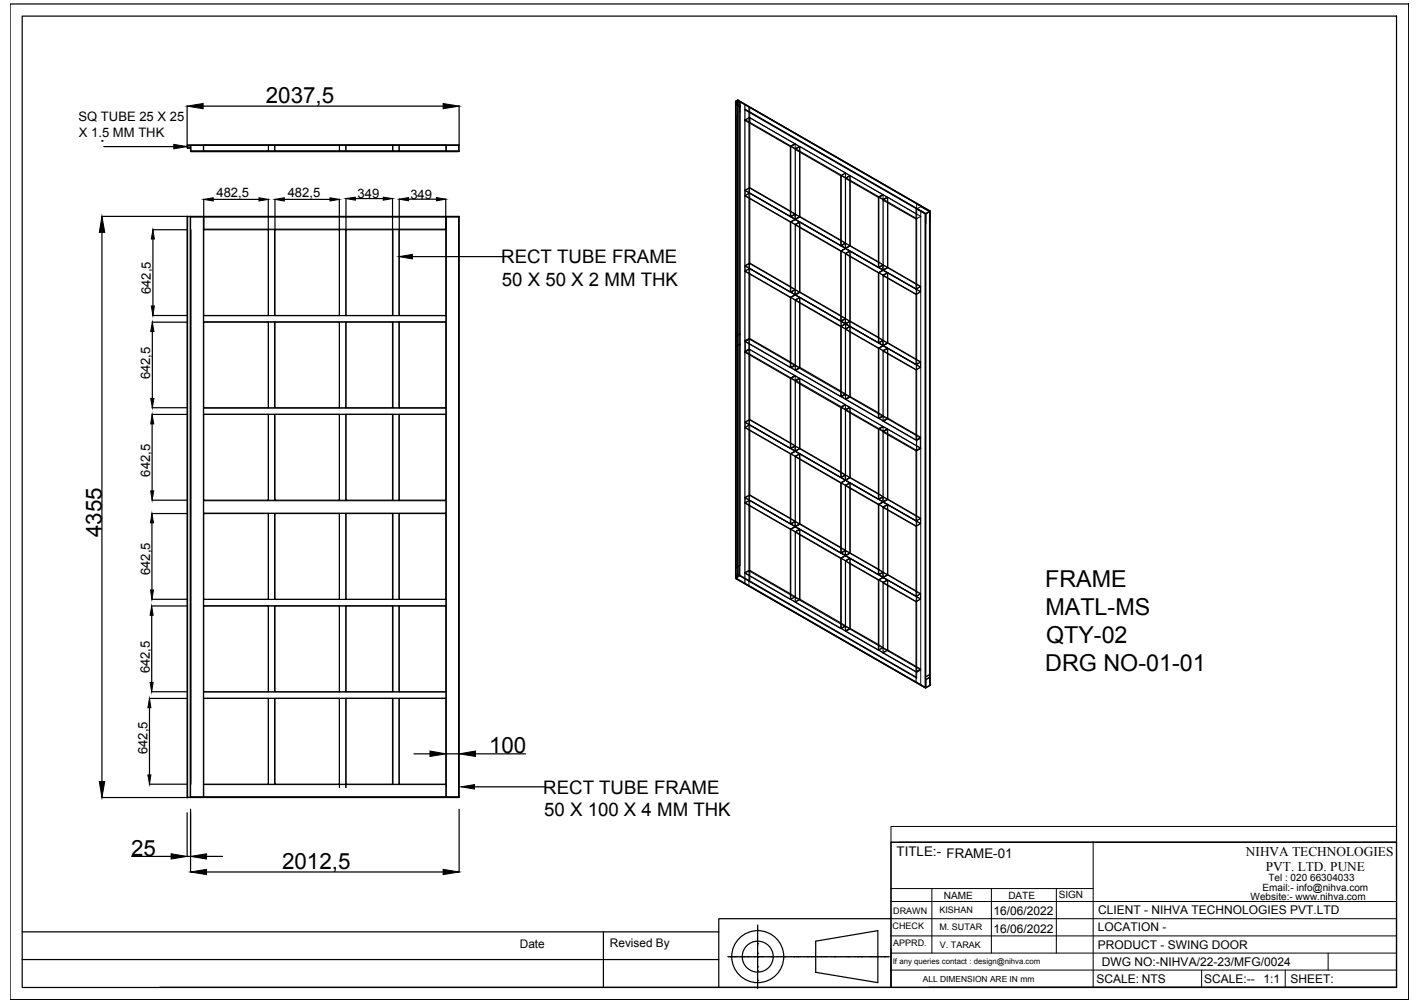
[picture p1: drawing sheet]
<svg xmlns="http://www.w3.org/2000/svg" width="297mm" height="210mm" viewBox="0 0 297 210" stroke-linecap="round" stroke-linejoin="round" font-family="sans-serif">
<!-- layer: 0 -->
<g fill="none" stroke="#000" stroke-width=".25">
<path d="M2.1 .8h292.6v208.4h-292.6zM4.6 3.4h287.5v203.3h-287.5zM21.7 30.7h14.7M39.1 22.2v8.1M39.2 30.4v.5h.6v-.5h56.2v1.3M39.2 30.3l56.8 .1M39.2 31h.7v.7M39.3 30.3l-.1 .1M39.8 30.4h-.7l.2 .6M39.9 31.7h56.1M42.5 22.2h50.2M96 31.6v.1"/>
<path d="M96 22.2v8.1M153.9 21.8v99.2l39.6 22.9v-99.2h.2M153.9 21.2v.5M153.9 21.8l.9 .6M153.9 21.2l.4-.3-.3 .3 .3 .2 .4-.2 39.8 23-.8 .5M153.9 21.2l.4 .3-.4 .2zM153.9 21.2h.1M153.9 21.7l.9 .6M153.9 21.7v.1M154.3 21h.1M154.3 20.9l40.2 23.2v99.3M154.3 21l.4 .2"/>
<path d="M154.3 21v.4M155.8 22v17.8l9.5 5.5v-14.6l-9.5-5.5M155.8 22.8l37.9 21.9M155.8 23l37.7 21.7M156.8 24.6v14.7l-1 .5M156.8 39.3l8.5 4.9M166.4 31.3l9.5 5.5v14.6l-9.5-5.5zM167.3 31.8v13.5l-.9 .6M176.9 37.3l6.9 4v14.7l-6.9-4zM177.8 37.9v13.5l-.9 .6M21.3 45.3h17.8M21.3 48.6v115"/>
<path d="M31.9 48.1h7.2M32 50v14M39.2 45.3v121.6h-17.9M39.9 45.4h56.1v121.4h-56.1zM39.9 45.3h-.7v121.6h.7M42.6 41.7v6.4h13.5v17.9h-13.5v-20.6M44.6 41.7h9.6M56.1 41.7v6.3M57.5 48.1h13.5v17.9h-13.5zM57.5 41.7v6.3M59.5 41.7h9.5M71 41.7v6.3"/>
<path d="M72.4 48.1h9.7v17.9h-9.7zM72.4 41.5v6.5M74.3 41.6h5.9M82.1 41.5v6.5M83.5 41.6v6.4M85.5 41.7h5.8M86.3 53.7h18.8M93.2 41.6v24.4h-9.7v-17.9h9.7M96 45.4v-.1v121.6v-.1M96 45.3l-56.1 .1M155.8 56.8l9.5 5.5v14.6l-9.5-5.5zM155.8 41l9.5 5.5v14.6l-9.5-5.5z"/>
<path d="M156.8 41.6v13.5l-1 .5M156.8 57.3v13.6l-1 .5M156.8 55.1l8.5 4.9M166.4 47.1l9.5 5.5v14.6l-9.5-5.5zM167.3 47.6v13.5l-.9 .6M167.3 45.3l8.6 5M176.9 53.1l6.9 4v14.6l-6.9-3.9zM177.8 53.7v13.5l-.9 .6M177.8 51.4l6 3.4M184.7 57.7l6.9 3.9v14.7l-6.9-4zM185.7 42.4v13.6l-1 .5M185.7 58.2v13.5l-1 .6"/>
<path d="M185.7 56l5.9 3.4M191.6 43.6v16.9l-6.9-4v-14.6l6.9 3.9M193.7 44.7v99.3M194.4 46.3l.1-2-.8 .5v2M194.5 44.1v99.4l-.8 .5M31.8 67.4h7.3M31.9 69.4v14M31.9 66h7.2M42.6 67.4h13.5v17.9h-13.5zM57.5 67.4h13.5v17.9h-13.5zM72.4 67.4h9.7v17.9h-9.7zM83.5 67.4h9.7v17.9h-9.7z"/>
<path d="M155.8 73.7l9.5 5.5v14.6l-9.5-5.5zM156.8 74.3v13.5l-1 .5M156.8 70.9l8.5 4.9M166.4 62.9l9.5 5.5v14.6l-9.5-5.5zM166.4 79.8l9.5 5.5v14.6l-9.5-5.5zM167.3 63.4v13.5l-.9 .6M167.3 61.1l8.6 5M167.3 76.9l8.6 5M176.9 68.9l6.9 4v14.6l-6.9-3.9zM177.8 69.5v13.5l-.9 .6M177.8 67.2l6 3.4M184.7 73.5l6.9 3.9v14.7l-6.9-4z"/>
<path d="M185.7 74v13.5l-1 .6M185.7 71.7l5.9 3.5M31.8 85.3h7.3M31.8 86.7h7.3M31.8 88.7v14M42.6 86.7h13.5v18h-13.5zM57.5 86.7h13.5v18h-13.5zM72.4 86.7h9.7v18h-9.7zM83.5 86.7h9.7v18h-9.7zM155.8 89.5l9.5 5.5v14.6l-9.5-5.5zM156.8 90.1v13.5l-1 .5M156.8 87.8l8.5 4.9"/>
<path d="M166.4 95.6l9.5 5.5v14.6l-9.5-5.5zM167.3 80.3v13.5l-.9 .6M167.3 96.1v13.5l-.9 .6M167.3 93.8l8.6 5M176.9 85.8l6.9 4v14.7l-6.9-4zM177.8 86.4v13.5l-.9 .6M177.8 83l6 3.4M177.8 99.9l6 3.4M184.7 90.4l6.9 3.9v14.7l-6.9-3.9zM185.7 91v13.5l-1 .6M185.7 87.5l5.9 3.5M31.8 109.4v14.1"/>
<path d="M31.8 107.5h7.3M31.8 104.7h7.3M42.6 107.5h13.5v17.9h-13.5zM57.5 107.5h13.5v17.9h-13.5zM72.4 107.5h9.7v17.9h-9.7zM83.5 107.5h9.7v17.9h-9.7zM156.8 103.6l8.5 4.9M156.8 105.9v15.7M166.4 111.4l9.5 5.5v14.6l-9.5-5.5zM167.3 111.9v13.5l-.9 .6M167.3 109.6l8.6 5M176.9 117.4l6.9 4v14.6l-6.9-3.9z"/>
<path d="M176.9 101.6l6.9 4v14.7l-6.9-4zM177.8 102.2v13.5l-.9 .6M177.8 118v13.5l-.9 .6M177.8 115.7l6 3.4M184.7 106.2l6.9 3.9v14.7l-6.9-4zM185.7 106.8v13.5l-1 .5M185.7 104.5l5.9 3.4M31.7 126.8h7.4M31.7 128.8v14M31.8 125.4h7.3M42.6 126.8h13.5v18h-13.5zM57.5 126.8h13.5v18h-13.5z"/>
<path d="M72.4 126.8h9.7v18h-9.7zM83.5 126.8h9.7v18h-9.7zM153.9 121.1l39.7 22.9M153.9 121h.1M155.8 122.2v-16.9l9.5 5.5v14.6l-9.5-5.5 1-.5 8.5 4.9M167.3 125.4l8.6 5M177.8 131.5l6 3.4M184.7 136.6v-14.6l6.9 3.9v16.9M184.7 136.6l6.9 4M185.7 122.5v13.5l-1 .6M185.7 120.3l5.9 3.4M185.7 136l5.9 3.5"/>
<path d="M31.2 146.2h7.9M31.3 148.1v14.1M31.7 144.8h7.4M57.5 146.2h13.5v17.9h-13.5zM72.4 146.2h9.7v17.9h-9.7zM83.5 146.2h9.7v17.9h-9.7zM86.6 157.8h3.3M93.3 157.6v.2h2.8v-.2M99.5 157.8h10.4M193.5 143.9h.2M193.7 142.3l.8-.5v1.6l-.8 .5zM27.5 179.2h8.3"/>
<path d="M31.2 164.1h7.9M39.1 170.1v9.2M39.1 179.2h.8M39.9 166.8l56.1 .1M39.9 169.4v13.1M42.6 164.1h13.5v-17.9h-13.5v20.6M43.2 179.2h3.4M96 169.4v13.1M99.3 164.7h14.6M186.4 176.3h105.7v30.3h-105.7zM4.6 195h145.8M43.2 182.5h49.5"/>
<path d="M126.2 195v11.7M158.5 199.5h.1M158.5 199.2v.3M158.5 198.4v.3M158.5 197.5h.1M158.5 196.4v1.1M158.5 195.5v.3M158.5 194.7h.1M158.5 193.6v.2M158.5 193.9v.7M158.5 194.7v.8M158.5 195.9v.4"/>
<path d="M158.5 197.6v.7M158.5 198.7v.5M158.5 199.5v.8M170.6 197l13-2.2v10.8l-13-2.1zM186.4 192.3h-36v14.3h-117M4.6 200.8h145.8M150.4 206.6h36M152.3 200.2h.1M152.4 200.2h.2M152.7 200.2h.1M152.7 200.2h.8M153.5 200.2h.1"/>
<path d="M153.6 200.2h.7M154.4 200.2h1.1M155.5 200.2h.1M155.6 200.2h.7M156.4 200.2h.1M156.4 200.2h.3M156.7 200.2h.5M157.2 200.2h.3M157.6 200.2h.7M158.4 200.2h.1M158.4 200.2h.8M158.5 206v.3"/>
<path d="M158.5 205.2h.1M158.5 204v.3M158.5 203.2v.3M158.5 203.2h.1M158.5 202.3h.1M158.5 201.2v.3M158.5 200.3h.1M158.5 200.4v.8M158.5 201.5v.8M158.5 202.4v.7M158.5 203.5v.5M158.5 204.4v.7"/>
<path d="M158.5 205.2v.8M158.5 206.4v.5M159.2 200.2h.1M159.2 200.2h.3M159.5 200.2h.8M160.4 200.2h.7M161.2 200.2h.1M161.2 200.2h.8M162 200.2h.3M162.4 200.2h.4M162.9 200.2h.3M163.2 200.2h.8"/>
<path d="M164 200.2h.1M164.1 200.2h.7M164.9 200.2h.3M165.2 200.2h.5M165.7 200.2h.3M166 200.2h.1M166.1 200.2h.7M166.9 200.2h.1M166.9 200.2h.8M167.7 200.2h1.1M168.9 200.2h.1M168.9 200.2h.8"/>
<path d="M169.7 200.2h.1M169.7 200.2h.8M170.5 200.2h.3M170.9 200.2h.7M171.7 200.2h.1M171.7 200.2h.8M172.5 200.2h.1M172.6 200.2h.2M172.9 200.2h.8M173.7 200.2h.8M174.5 200.2h.1M174.6 200.2h1.1"/>
<path d="M175.7 200.2h.5M176.2 200.2h.3M176.6 200.2h.7M177.4 200.2h.1M177.4 200.2h.8M178.2 200.2h.3M178.5 200.2h.5M179.1 200.2h.2M179.4 200.2h.1M179.4 200.2h.8M180.2 200.2h.1M180.2 200.2h.8"/>
<path d="M181 200.2h1.1M182.2 200.2h.1M182.2 200.2h.8M183 200.2h.1M183.1 200.2h.7M183.9 200.2h.3M184.2 200.2h.8M185 200.2h.1M185.1 200.2h.7M185.9 200.2h.1M194.3 206.6h97.8"/>
<circle cx="158.5" cy="200.2" r="5.4"/>
<circle cx="158.5" cy="200.2" r="3.2"/>
</g>
<g fill="none" stroke="#000" stroke-width=".21">
<path d="M39.1 30.4h.1M39.8 30.4h56.2M39.9 31.6h56.1M39.9 30.4v.6M39.9 31.7h56.1M39.9 30.4v1.2M42.5 30.4v1.2M42.6 30.4h14.8v1.3M42.6 30.3v1.4M56.1 30.3v1.4M56.2 30.4v1.3M57.5 30.3v1.4"/>
<path d="M57.5 30.4h13.5M71 30.3v1.4M71 30.4h1.3v1.3h-1.3zM72.4 30.3v1.4M72.4 30.4h9.7M82.1 30.3v1.4M83.5 30.4v1.3M83.5 30.3v1.4M93.2 30.4h-11v1.3M93.2 30.3v1.4M93.4 30.4v1.2M95.9 30.4v1.2"/>
<path d="M153.9 21.7v98.8M153.9 23.9v-2.1l.4-.2v99.1M153.9 21.2v99.3l.4 .3v-.1M153.9 21.8l.9 .5M153.9 21.7v99.2M154 21.2v99.3l.3-.2 .4 .2v-99.3M154.3 20.9v99.4l-.4 .2M154.3 20.9l40.2 23.2M154.4 21v99.2M154.8 21.3v2.2M154.8 21.3l-.5 .3v-.2M154.8 21.3l39.7 23"/>
<path d="M154.8 21.4v48.4l-.8 .5v-46.3M155.8 25l9.6 5.6 .9-.5M155.8 22.9l37.9 21.9M155.8 39.8v1.2M155.9 39.9l9.5 5.5 .9-.5M156.7 24.6l-.9 .6 1-.6M156.7 24.5l9.7 5.6M156.7 22.3v48.6l-.9 .4M156.8 39.4l-.9 .5v1M156.8 22.5v3.3M165.3 30.7l1.1-.6 .8 .6v14.6M165.4 30.7l1 .5v-1l-1 .5v14.6"/>
<path d="M165.5 30.6l.8-.5 .9 .5-.8 .5zM166.4 31.1l.8-.5 17.4 10.1-.8 .5zM167.2 30.7l-.8 .6 .9-.6v1.1M167.3 30.7l9.6 5.5-1 .6M176 36.8l.9 .5v-1.1l.9 .6v14.6M176.9 36.2l-.9 .6v14.6M177.8 37.9v-1.1l-.9 .5 .9-.5 6.9 4-.9 .5M39.1 45.3l56.9 .1v121.4l-56.9 .1M39.2 45.3v121.6M39.8 45.3v121.6M39.9 45.4h56.1M39.9 48.1v56.6"/>
<path d="M42.5 45.4v59.3M42.5 47.9h14.9M57.5 47.9h24.6M71 48.1h1.3v17.9h-1.3zM82.2 48.1h1.3v17.9h-1.3zM82.2 47.9h11.2M93.4 45.4v59.3M95.9 48.1v56.6M96 47.9h.1M155.8 41l1-.6v1.2M155.8 55.6v1.2l1-.6v1.1M155.9 40.9l.9-.5 9.5 5.5-.9 .5z"/>
<path d="M155.9 55.7l9.5 5.5 .9-.6M155.9 56.7l.9-.5 9.5 5.5-.9 .5zM156.8 40.4v-1l9.5 5.5v1M156.8 56.2v-1.1l9.5 5.5v1.1M156.8 55.1l-.9 .6v1M156.8 40.4l9.6 5.5-1.1 .6M156.8 56.2l9.6 5.5-1.1 .6M165.3 44.2l1.1 .6-1.1 .5M165.3 60l1.1 .6-1.1 .5M165.4 45.3l1 .6 .8-.6M165.4 45.4l1-.5 .8 .5-.8 .5zM165.4 46.5l1 .6 .9-.6v1.1"/>
<path d="M165.4 46.4l1-.5 .8 .5-.8 .6zM165.4 45.3l1-.5 .8 .5M166.4 45.9h.1M166.4 47l.9-.5 9.5 5.5-.9 .5zM167.2 46.5l-.8 .5M167.3 46.5l9.6 5.5-1 .6M175.9 50.3l1 .5-1 .6M176 52.6l.9 .5 .9-.5 6.9 3.9-.9 .6M176 51.4l.9 .5 .9-.5M176 51.5l.9-.6 .9 .6-.9 .5zM176 52.5l.9-.5 .9 .5-.9 .5zM176 52.6l.9-.6 .9 .6v14.6l-.9-.5-.9 .5z"/>
<path d="M176 51.4l.9-.5 .9 .5M176.8 50.9l-.9 .5-9.5-5.5 .9-.5 9.5 5.5v1.1M176.9 53l.9-.4v1.1M176.9 52h.1M176.9 53.1l.9-.6 6.9 4-.9 .6zM177.8 51.5l-.9 .5 6.9 4 .9-.6M177.8 51.5l6.9 3.9v1.1M183.8 54.8l.9 .6-.9 .6M183.8 41.3l.9 .6 1-.6v1.1M183.8 56l.9 .5 1-.5M183.8 56l.9-.5 1 .5-1 .5zM183.8 57.1l.9-.6 1 .6-1 .5z"/>
<path d="M183.8 57.1l.9 .5 1-.5M183.8 57.1l.9-.5 1 .5v14.6l-1-.5-.9 .5zM183.9 41.2l.8-.5 .9 .5-.8 .5zM184.7 55.4l1 .6v-14.7l-1-.5-.9 .5v14.7M184.7 57.6v.1l1-.6v1.1M184.7 56.5h.1M184.7 40.8v1l1-.5M184.7 55.4l-.9 .6M185.7 57.1l6.9 3.9-.9 .6-6.9-4 .9-.5 6.9 4-1 .5M191.6 59.4l1 .5-1 .6M191.8 42.7v49.4l.8-.5v-47.5M191.8 43.7l.8-.4 1.8 1-.8 .5z"/>
<path d="M191.8 43.7l1.9 1M192.6 45.3l-6.9-4-.9 .4 7 4M192.6 45.4l-1 .4M193.5 45.8l.2 .1M193.6 44.8v48.3M194.4 44.3v48.4M194.5 44.2v99.2M56.2 67.4h1.2v17.9h-1.2zM56.2 66v-17.9h1.2v17.9l-14.8 .1v1.2h14.8M57.5 66.1h24.6M57.5 67.3h24.6M71 67.4h1.3v17.9h-1.3z"/>
<path d="M82.2 67.4h1.3v17.9h-1.3zM82.2 66.1h11v1.2h-9.7M82.2 67.3h1.3M154 70.4l.8-.5v2.1l-.8 .5zM154 72.5l.8-.4v46.2l-.8 .5zM155.8 71.4l.9-.5v2.2l-.9 .4zM155.9 71.5l9.5 5.4 .9-.4-9.6-5.5v2.1l9.6 5.5-.9 .5-9.5-5.5 .8-.5M156.7 71l-.8 .5v2.1M156.8 74.3v-1.2l-1 .5 .9-.5v49.4M156.8 73.1l9.6 5.5M165.3 75.8l1.1 .6-1.1 .5M165.4 61.1v-14.6l1-.5 .8 .5v14.6"/>
<path d="M165.4 61.1l1 .6 .8-.6M165.4 61.2l1 .5 .8-.5M165.4 62.2l1-.5 .8 .5-.8 .6zM165.4 61.2l1-.6 .8 .6M165.4 62.3l1 .5 .8-.5M165.4 62.3l1-.5 .8 .5v14.6l-.8-.5-1 .5zM165.4 76.9l1 .6 .8-.6M165.4 79.2l1 .5 .8-.5M165.4 61.1l1-.5 .8 .5M165.5 77l.8-.5 .9 .5-.8 .5zM165.5 79.1l.8-.5 .9 .5-.8 .5zM166.4 62.8l.9-.5v1.1"/>
<path d="M166.4 61.7h.1M166.4 78.7v1.1l.9-.6v1.1M166.4 78.7l.8 .5v14.6M166.4 78.7l-1 .5v14.6M166.4 78.7l-1.1 .5M166.4 62.8l.9-.5 9.5 5.5-.9 .5zM166.4 77.5l.8-.4 9.6 5.5-.8 .4zM167.3 62.3l9.6 5.5-1 .6M175.9 66.1l1 .5-1 .6M176 68.3v-1l.9-.6 .9 .6v1v-1l6.9 3.9v1.1M176 67.2l.9 .5 .9-.5M176 67.3l.9 .5v1"/>
<path d="M176 68.3l.9-.5 .9 .5-.9 .5zM176 68.4l.9 .5 .9-.5 6.9 3.9M176 68.4l.9-.6 .9 .6v14.6l-.9-.5-.9 .5zM176.8 67.8v-1.1l-9.5-5.5-.9 .5 9.5 5.5v1.1M176.8 66.7l-.9 .5M176.9 67.8l.9-.5-.9 .5v1.1M176.9 68.8l.9-.4v1.1M176.9 67.8h.1M176.9 67.8l6.9 4 .9-.6M176.9 68.9l.9-.6 6.9 4-.9 .5zM183.8 70.6l.9 .6-.9 .5M183.8 71.7l.9 .6 1-.6"/>
<path d="M183.8 71.8l.9-.5 1 .5-1 .5zM183.8 72.9l.9 .6 1-.6v1.1M183.8 72.8l.9-.5 1 .5-1 .5zM183.8 72.9l.9-.5 1 .5v14.6l-1-.5-.9 .5zM184.7 72.3h.1M184.7 72.3l-.9 .6M185.7 72.9l-1 .4M185.7 72.9l6.9 3.9M191.6 75.2l1 .5-1 .6M191.7 60.5l-6.9-4 .9-.5 6.9 4v1M192.6 60l-.9 .5v1.1M192.6 76.8v-1l-6.9-4-.9 .5 6.9 4v1.1"/>
<path d="M192.6 76.8l-.9 .6-6.9-4 .9-.5 6.9 4-1 .5M192.6 75.8l-.9 .5M57.4 85.4h-14.8v1.3h14.8v18h-1.2v-18M57.5 86.7h24.6M57.5 85.4h24.6M71 86.7v18h1.3v-18M82.2 85.4h11v1.3h-11v18h1.3v-18M155.8 88.3v1.2l1-.6v1.2M155.9 88.4l9.5 5.5 .9-.6M155.9 89.4l.9-.5 9.5 5.5-.9 .5zM156.8 88.9v-1l9.5 5.4v1.1M156.8 87.9l-.9 .5v1"/>
<path d="M156.8 88.9l9.6 5.5-1.1 .6M165.3 92.7l1.1 .6-1.1 .5M165.4 93.8l1 .6 .8-.6M165.4 93.9l1-.5 .8 .5-.8 .5zM165.4 94.9l1-.5 .8 .5-.8 .6zM165.4 95l1 .5 .8-.5M165.4 95l1-.5 .8 .5v14.6l-.8-.5-1 .5zM165.4 93.8l1-.5 .8 .5M166.4 95.5l.9-.5v1.1M166.4 94.4h.1M166.4 95.5l.9-.5 9.5 5.5-.9 .5zM167.3 95l9.6 5.5-1 .6"/>
<path d="M175.9 81.9l1 .5-1 .6M175.9 98.8l1 .5-1 .6M176 83l.9 .5 .9-.5M176 85.3l.9 .5 .9-.5 6.9 4M176 99.9l.9 .5 .9-.5M176 100l.9-.6 .9 .6-.9 .5zM176 83l.8-.4 .9 .5-.8 .5zM176 85.2l.8-.5 .9 .5-.8 .5zM176.8 84.7l-.8 .4-9.6-5.5 .8-.5 9.7 5.6M176.8 99.4l-.9 .5-9.5-5.5 .9-.5 9.5 5.5v1.1M176.9 85.8l.9-.5v1.1M176.9 84.7l-1 .6"/>
<path d="M176.9 85.8v-1.1l.9 .6v14.6M176.9 84.7l-.9 .6v14.6l.9-.5 .9 .5M176.9 85.8h.1M176.9 83.6l.9-.5 6.8 4-.8 .5zM176.9 85.7l.9-.5 6.8 4-.8 .5zM177.8 100l-.9 .5 6.9 4 .9-.5M177.8 100l6.9 4v1M183.8 86.4l.9 .6-.9 .5M183.8 87.5l.9 .6 1-.6M183.8 89.8l.9 .6 1-.6v1.2M183.9 87.6l.8-.4 .9 .5-.8 .4zM183.9 89.7l.8-.5 .9 .5-.8 .5z"/>
<path d="M184.7 89.3l1 .5v14.7M184.7 89.3l-.9 .5v14.7l.9-.5M184.7 89.3l-.9 .5M184.7 89.3v1l1-.5M185.7 89.8l-.9 .4 6.9 4 .8-.4v-2.2l-6.8-3.9-.9 .5 6.9 3.9M185.7 89.8l6.9 4M191.6 91l1 .5-1 .6M191.8 92.2l.8-.5v2.1l-.8 .5zM192.5 91.6l-.8 .5v2.1M192.6 93.9l-1 .4M192.6 93.9l-.8 .4v47.6l-37.1-21.4-.4 .2-.3-.2M192.6 93.9v49.4"/>
<path d="M193.6 93.2v2.1M194.4 94.9v46.3l-.8 .4v-46.2M194.4 92.7v2.2M39.9 104.8v2.6M39.9 107.5v56.6M42.5 104.8v2.6M42.5 107.5v59.3M56.2 107.5h1.2v17.9h-1.2zM56.2 107.4h1.2M57.4 104.8h-14.8v2.6h13.5M57.5 107.4h24.6M57.5 104.8h24.6"/>
<path d="M71 107.5h1.3v17.9h-1.3zM82.2 107.5h1.3v17.9h-1.3zM82.2 104.8h11v2.6h-9.7M82.2 107.4h1.3M93.4 104.8v2.6M93.4 107.5v59.3M95.9 104.8v2.6M95.9 107.5v56.6M153.9 118.9l.9-.6v2.2l37 21.3M155.8 104.1v1.2l1-.6v1.2M155.9 104.2l9.5 5.5 .9-.6M155.9 105.2l.9-.5 9.5 5.5-.9 .5z"/>
<path d="M156.6 119.4l20.2 11.7-.8 .5-20.2-11.7M156.7 119.4l-.9 .4M156.8 103.7l9.5 5.4v1.1M156.8 103.7l-.9 .5v1M156.8 103.7v1M156.8 104.7l9.6 5.5-1.1 .6M165.3 108.5l1.1 .6-1.1 .5M165.4 109.6l1 .6 .8-.6M165.4 109.7l1-.5 .8 .5-.8 .5zM165.4 110.8l1 .6 .9-.6v1.1M165.4 110.7l1-.5 .8 .5-.8 .6zM166.4 110.2h.1"/>
<path d="M166.4 110.3l-1 .5v14.6M166.4 110.3l.8 .5v14.6M166.4 111.3l.9-.5 9.5 5.5-.9 .5zM167.2 110.8l-.8 .5M167.3 110.8l9.6 5.5-1 .6M175.9 114.6l1 .5-1 .6M176 101l.9-.5 .9 .5-.9 .5zM176 101.1l.9-.6 .9 .6v14.6l-.9-.5-.9 .5zM176 115.7l.9 .5 .9-.5M176 115.8l.9-.6 .9 .6-.9 .5zM176 116.9l.9 .5 .9-.5v1.1M176 116.8l.9-.5 .9 .5-.9 .5z"/>
<path d="M176 116.9l.9-.6 .9 .6v14.6l-.9-.5-.9 .5zM176 101.1l.9 .5M176.8 115.2l-.9 .5-9.5-5.5 .9-.5 9.5 5.5v1.1M176.9 101.6l.9-.5 6.9 4-.9 .5M176.9 101.6l.9-.5v1.1M176.9 100.5h.1M176.9 117.4l.9-.5 6.9 3.9-.9 .6M176.9 116.3h.1M176.9 101.5v.1M176.9 117.3v.1M176.9 101.5l.9-.5 6.9 4-.9 .5zM176.9 117.4l.9-.6 6.9 4-.9 .5z"/>
<path d="M177.8 115.8l-.9 .5 6.9 4 .9-.6M177.8 115.8l6.9 3.9v1.1M183.8 103.3l.9 .6-.9 .6M183.8 119.1l.9 .6-.9 .6M183.8 104.5l.9 .5 1-.5M183.8 104.5l.9 .6 1-.6M183.8 105.6l.9-.5 1 .5-1 .5zM183.8 104.5l.9-.5 1 .5M183.8 105.6l.9-.5 1 .5v14.7l-1-.6-.9 .6zM183.8 105.6l.9 .5M184.7 105.1h.1M184.7 104l1 .5"/>
<path d="M185.7 105.6l-1 .6 1-.6v1.2M185.7 105.6l6.9 3.9M191.6 107.9l1 .5-1 .6M191.7 109v1.1M192.6 108.5l-.9 .5-6.9-3.9 .9-.6 6.9 4v1M192.6 109.5l-.9 .6-6.9-4 .9-.5 6.9 4-1 .5M56.2 126.8h1.2v18h-1.2zM57.4 125.5h-14.8v1.3h14.8M57.5 126.8h24.6M57.5 125.5h24.6M71 126.8h1.3v18h-1.3zM82.2 126.8h1.3v18h-1.3z"/>
<path d="M82.2 125.5h11v1.3h-9.7M82.2 126.8h1.3M153.9 121.1l39.8 22.9M154.3 120.7l-.4 .2 39.8 23M154.3 120.8l-.4 .3M154.4 120.2l-.1 .1M154.4 120.2l37.4 21.6M154.8 120.5l-.5 .2M165.3 124.3l1.1 .6-1.1 .5M165.4 125.4l1 .6 .8-.6M165.4 125.4l1-.5 .8 .5M175.9 130.4l1 .5-1 .6"/>
<path d="M176 131.5l.9 .5 .9-.5M176 131.6l.8-.5 .9 .5-.8 .5zM176.9 132.1l.9-.5 14.7 8.6-.8 .5zM183.8 134.9l.9 .6-.9 .5M183.8 120.3l.9 .5 1-.5M183.8 121.4l.9-.6 1 .6-1 .5zM183.8 120.3l.9-.5 1 .5M183.8 121.4l.9 .5 1-.5M183.8 121.4l.9-.5 1 .5v14.6l-1-.5-.9 .5zM183.8 136l.9 .6 1-.6M184.7 121.9v.1l1-.6v1.1M184.7 120.8h.1"/>
<path d="M185.7 121.4l6.9 3.9-.9 .6-6.9-4 .9-.5 6.9 4-1 .5M191.6 123.7l1 .5-1 .6M191.6 139.5l1 .5-1 .6M191.7 124.8l-6.9-4 .9-.5 6.9 4v1M192.6 124.3l-.9 .5v1.1M56.2 146.2h1.2v17.9h-1.2zM57.4 144.8h-14.8v1.3h14.8M57.5 146.1h24.6M57.5 144.8h24.6M71 146.2h1.3v17.9h-1.3zM82.2 144.8h11v1.3h-9.7M82.2 146.2h1.3v17.9h-1.3z"/>
<path d="M82.2 146.1h1.3M192.6 140.1l-.8 .5M192.6 140.2l-.8 .5M193.6 142.2l.1 .1M194.4 141.7l-.8 .5v-.5l.8-.4 .1 .5M194.4 143.5h.1M194.5 143.3h.1M39.9 166.8h56.1M42.5 164.2h50.7M71 164.2v.6v-.6M72.3 164.2v.6l.1-.6M93.2 164.1v2.7"/>
<path d="M95.9 164.2v.6h.1M186.4 173h105.7v3.3h-105.7zM186.4 176.3v30.3M188.2 176.3h103.9M228.7 176.3v30.3M186.4 199.5h105.7M186.4 195.9h105.7M186.4 192.3h105.7M186.4 188.7h105.7M186.4 186h42.3M194.9 186v13.5M207.4 186v13.5"/>
<path d="M221 186v13.5M277.8 199.5v3.5M186.4 203h105.7M251.4 203v3.6M268.8 203v3.6"/>
</g>
<g fill="#000" stroke="#000" stroke-width=".21">
<path d="M36.4 30.2l2.7 .5-2.7 .4zM39.1 22.2l3.4-.5v1.1zM92.7 21.7l3.3 .5-3.3 .6zM21.3 45.3l.6 3.3h-1.1zM32 48.1l.3 1.9h-.6zM42.6 41.7l2-.3v.7zM54.2 41.4l1.9 .3-1.9 .4zM57.5 41.7l2-.3v.7zM69 41.4l2 .3-2 .4zM72.4 41.6l1.9-.3v.6zM80.2 41.3l1.9 .3-1.9 .3zM83.5 41.7l2-.4v.7z"/>
<path d="M83.5 53.7l2.8-.5v1zM91.3 41.3l1.9 .4-1.9 .3zM31.9 67.4l.3 2h-.7zM31.7 64h.6l-.3 2zM31.5 83.4h.7l-.3 1.9zM31.8 86.7l.4 2h-.7zM31.8 107.5l.3 1.9h-.6zM31.5 102.7h.7l-.4 2zM31.7 126.8l.3 2h-.6zM31.5 123.5h.6l-.3 1.9zM31.3 146.2l.3 1.9h-.7zM31.4 142.8h.6l-.3 2z"/>
<path d="M89.9 157.2l3.4 .6-3.4 .5zM96.1 157.8l3.4-.6v1.1zM20.8 163.6h1.1l-.6 3.3zM30.9 162.2h.7l-.3 1.9zM35.8 178.7l3.3 .5-3.3 .6zM39.9 179.2l3.3-.5v1.1zM96.5 164.7l2.8-.5v.9zM39.9 182.5l3.3-.6v1.1zM92.7 181.9l3.3 .6-3.3 .5z"/>
</g>
<g font-size="4.9">
<text x="218.6" y="122.8">FRAME</text>
<text x="218.7" y="128.7">MATL-MS</text>
<text x="218.8" y="134.6">QTY-02</text>
<text x="218.6" y="140.5">DRG NO-01-01</text>
</g>
<g font-size="4.7">
<text x="55.6" y="21.5">2037,5</text>
<text x="21.3" y="112.4" transform="rotate(-90 21.3 112.4)">4355</text>
<text x="102.3" y="157.7">100</text>
<text x="27.4" y="179.2">25</text>
<text x="59" y="181.8">2012,5</text>
</g>
<g font-size="3.9">
<text x="22" y="29.3" transform="rotate(-180 22 29.3)">.</text>
<text x="104.8" y="55.1">RECT TUBE FRAME</text>
<text x="105" y="59.8">50 X 50 X 2 MM THK</text>
<text x="113.7" y="166.1">RECT TUBE FRAME</text>
<text x="113.8" y="170.8">50 X 100 X 4 MM THK</text>
</g>
<g font-size="2.8">
<text x="187.6" y="179.2">TITLE:- FRAME-01</text>
<text x="260.6" y="179.1">NIHVA TECHNOLOGIES</text>
<text x="264.8" y="182.3">PVT. LTD. PUNE</text>
</g>
<g font-size="2.7">
<text x="16.4" y="25.3">SQ TUBE 25 X 25</text>
<text x="16.5" y="28.6">X 1.5 MM THK</text>
<text x="45.3" y="41.3">482,5</text>
<text x="60.2" y="41.3">482,5</text>
<text x="74.8" y="41.5">349</text>
<text x="85.8" y="41.6">349</text>
<text x="31.6" y="61.5" transform="rotate(-90 31.6 61.5)">642,5</text>
<text x="31.4" y="79.4" transform="rotate(-90 31.4 79.4)">642,5</text>
<text x="31.4" y="99.8" transform="rotate(-90 31.4 99.8)">642,5</text>
<text x="31.4" y="120.3" transform="rotate(-90 31.4 120.3)">642,5</text>
<text x="31.3" y="140.9" transform="rotate(-90 31.3 140.9)">642,5</text>
<text x="30.8" y="157.8" transform="rotate(-90 30.8 157.8)">642,5</text>
</g>
<g font-size="2.5">
<text x="207.8" y="191.6">16/06/2022</text>
<text x="229.7" y="191.3">CLIENT - NIHVA TECHNOLOGIES PVT.LTD</text>
<text x="207.8" y="195.2">16/06/2022</text>
<text x="229.6" y="194.9">LOCATION -</text>
<text x="108.7" y="198.5">Date</text>
<text x="127.6" y="198.2">Revised By</text>
<text x="229.6" y="198.5">PRODUCT - SWING DOOR</text>
<text x="230.5" y="202.1">DWG NO:-NIHVA/22-23/MFG/0024</text>
<text x="229.3" y="205.7">SCALE: NTS</text>
<text x="251.9" y="205.7">SCALE:--</text>
<text x="264.3" y="205.7">1:1</text>
<text x="269.9" y="205.7">SHEET:</text>
</g>
<g font-size="2.1">
<text x="265.3" y="184.4">Tel : 020 66304033</text>
<text x="197.4" y="188.1">NAME</text>
<text x="210.9" y="188.2">DATE</text>
<text x="221.5" y="188">SIGN</text>
<text x="261.6" y="188.4">Website:- www.nihva.com</text>
<text x="264.1" y="186.5">Email:- info@nihva.com</text>
</g>
<g font-size="1.9">
<text x="186.8" y="191.2">DRAWN</text>
<text x="196.5" y="191.1">KISHAN</text>
<text x="186.7" y="194.4">CHECK</text>
<text x="186.8" y="198">APPRD.</text>
<text x="196.5" y="194.7">M. SUTAR</text>
<text x="196.6" y="198.3">V. TARAK</text>
</g>
<text font-size="1.8" x="193" y="205.4">ALL DIMENSION ARE IN mm</text>
<text font-size="1.6" x="186.8" y="201.7">If any queries contact : design@nihva.com</text>
</svg>
